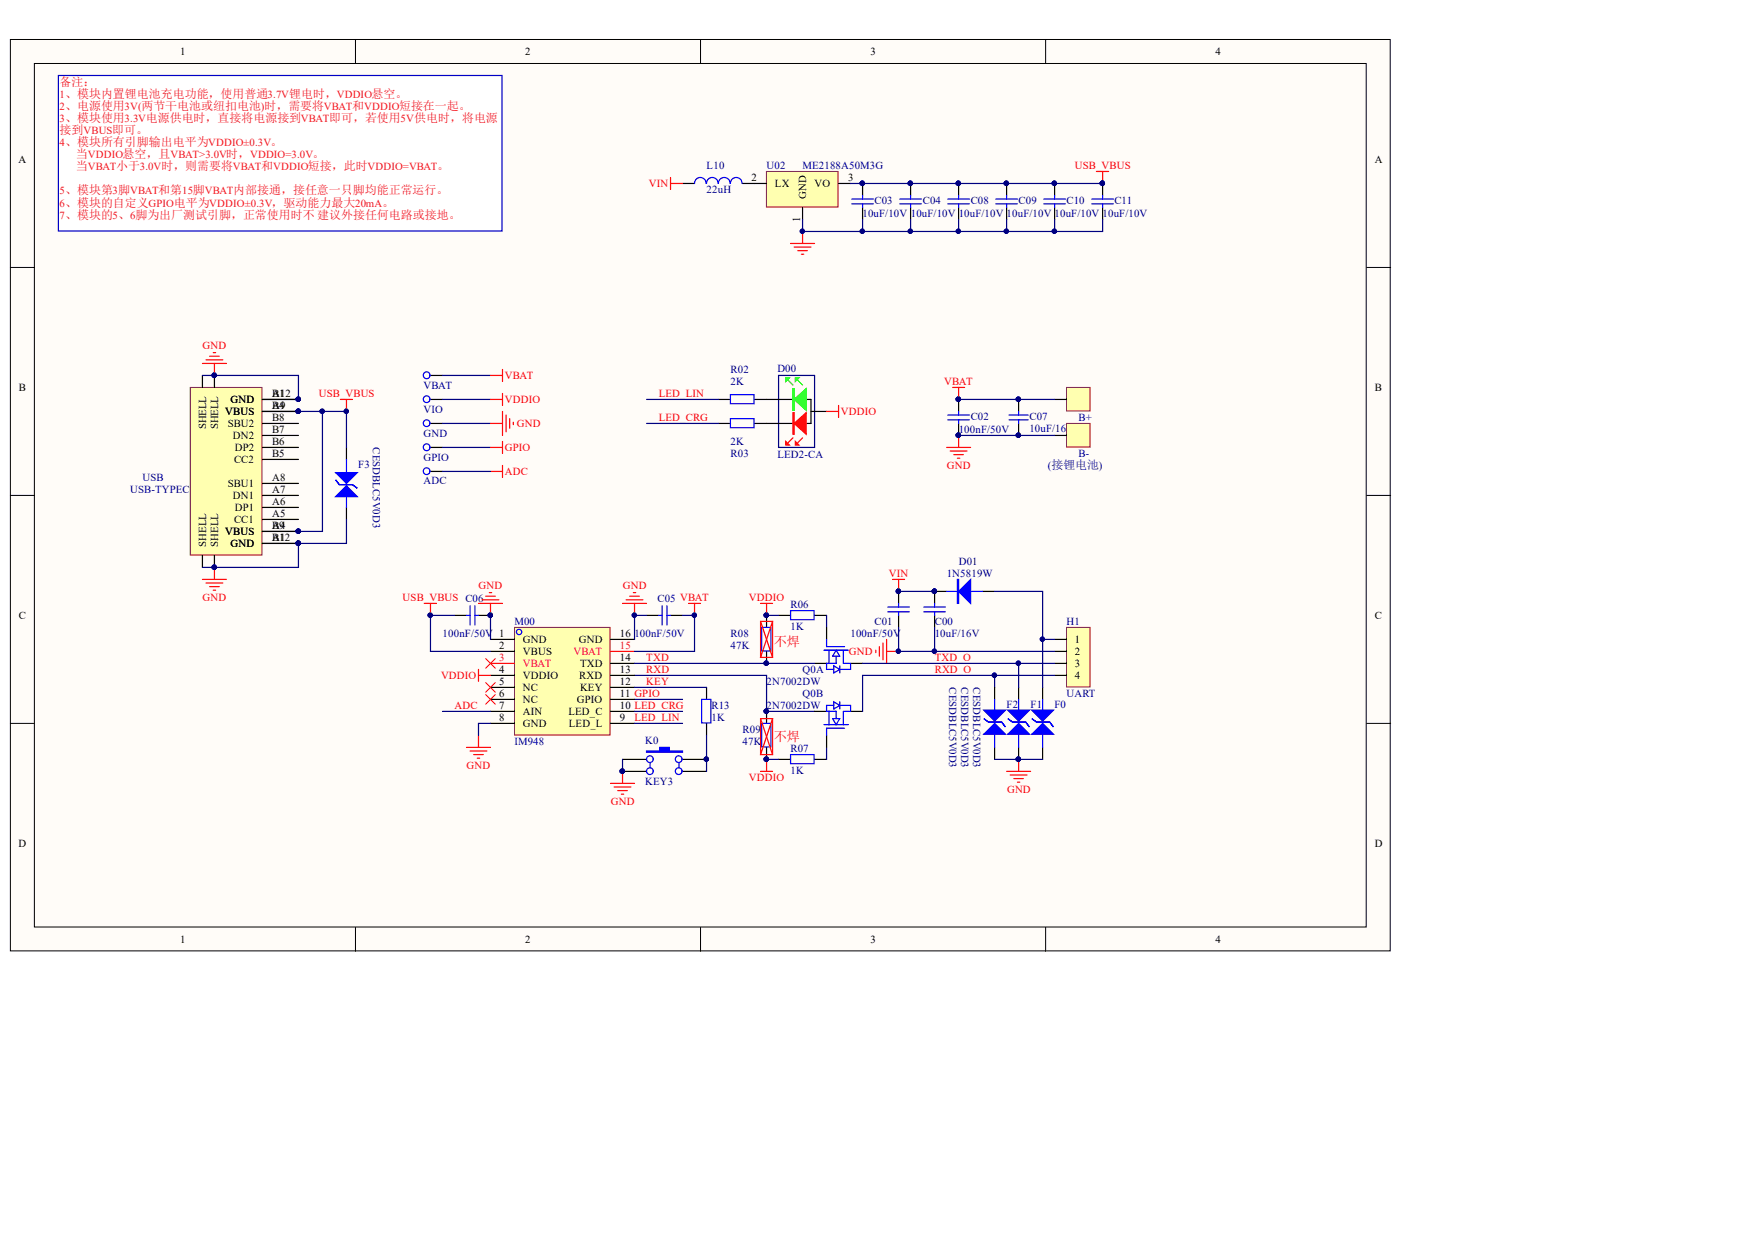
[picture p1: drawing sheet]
<svg xmlns="http://www.w3.org/2000/svg" width="371mm" height="262mm" viewBox="0 0 371 262" stroke-linecap="round" stroke-linejoin="round" font-family="sans-serif">
<g fill="#fffcf8" stroke="#000" stroke-width=".21">
<path d="M2.2 8.4h292v192.7h-292z"/>
<path d="M7.3 13.4h281.8v182.7h-281.8z"/>
</g>
<path d="M75.2 8.4v5M148.2 8.4v5M221.2 8.4v5M2.2 56.6h5.1M289.2 56.6h5.1M2.2 104.8h5.1M289.2 104.8h5.1M2.2 153h5.1M289.2 153h5.1M75.2 196.1v5.1M148.2 196.1v5.1M221.2 196.1v5.1" fill="none" stroke="#000" stroke-width=".21"/>
<g fill="none" stroke="#000" stroke-width=".25">
<path d="M91.1 79.4h2.5M91.1 84.5h2.5M91.1 89.6h2.5M91.1 94.6h2.5M91.1 99.7h2.5M152 84.5h2.6M152 89.6h2.6M159.7 84.5h2.5M159.7 89.6h2.5M202.8 84.5v2.5M202.8 89.6v2.5M215.5 84.5v2.5"/>
<path d="M215.5 89.6v2.5M96.2 130.2h2.5M101.2 130.2h2.6M136.8 130.2h2.5M141.9 130.2h2.5M162.2 130.2v2.5M162.2 137.8v2.5M164.7 130.2h2.6M172.4 130.2h2.5M190.1 125.1v2.5M190.1 130.2v2.5M197.7 125.1v2.5"/>
<path d="M197.7 130.2v2.5M149.5 145.4v2.5M149.5 153v2.5M162.2 150.5v2.5M162.2 158.1v2.5M164.7 160.6h2.6M172.4 160.6h2.5"/>
</g>
<g fill="none" stroke="#00f" stroke-width=".25">
<path d="M154.5 83.5h5.1v1.9h-5.1zM154.5 88.5h5.1v2h-5.1zM200.5 87.8h4.6M200.5 88.8h4.6M202.8 87v.8M202.8 88.8v.8M213.5 87.8h4.1M213.5 88.8h4.1M215.5 87v.8M215.5 88.8v.8M98.7 130.2h.8M99.5 128.1v4.1"/>
<path d="M100.5 130.2h.7M100.5 128.1v4.1M139.3 130.2h.8M140.1 128.1v4.1M141.1 128.1v4.1M141.1 130.2h.8M161.2 132.7h1.9v5h-1.9zM167.3 129.1h4.9v2h-4.9zM187.8 129.4h4.6M187.8 128.4h4.6M190.1 127.6v.8M190.1 129.4v.8"/>
<path d="M195.5 129.4h4.5M195.5 128.4h4.5M197.7 127.6v.8M197.7 129.4v.8M148.5 147.9h1.9v5h-1.9zM161.2 153h1.9v5h-1.9zM167.3 159.6h4.9v1.9h-4.9z"/>
<circle cx="90.3" cy="79.4" r=".72"/>
<circle cx="90.3" cy="94.6" r=".72"/>
<circle cx="90.3" cy="89.5" r=".71"/>
<circle cx="90.3" cy="84.4" r=".71"/>
<circle cx="90.3" cy="99.7" r=".71"/>
</g>
<g fill="#000080" stroke="#000080" stroke-width=".21">
<circle cx="215.5" cy="92" r=".46"/>
<circle cx="215.5" cy="84.4" r=".46"/>
<circle cx="103.7" cy="130.1" r=".46"/>
<circle cx="197.7" cy="125" r=".46"/>
<circle cx="190.1" cy="125" r=".46"/>
<circle cx="202.8" cy="92" r=".46"/>
<circle cx="202.8" cy="84.4" r=".46"/>
<circle cx="162.1" cy="150.4" r=".47"/>
<circle cx="162.1" cy="140.3" r=".46"/>
<circle cx="162.1" cy="130.1" r=".46"/>
<circle cx="162.1" cy="160.6" r=".46"/>
<circle cx="131.7" cy="163.1" r=".46"/>
</g>
<g fill="none" stroke="#f00" stroke-width=".25">
<path d="M103.8 79.4h2.5M106.3 78.1v2.6M103.8 94.6h2.5M103.8 89.6h2.5M103.8 99.7h2.5M106.3 87v5.1M106.3 93.4v2.5M106.3 98.4v2.6M107.1 87.8v3.5M107.8 88.5v2.1M108.6 89.3v.5M200.3 94.6h5.1"/>
<path d="M201 95.4h3.6M201.8 96.2h2M202.6 96.9h.5M202.8 92.1v2.5M101.2 127.6h5.1M102 126.9h3.6M102.8 126.1h2M103.5 125.3h.5M103.8 127.6v2.6M129.2 165.7h5.1M129.9 166.4h3.6M130.7 167.2h2"/>
<path d="M131.5 168h.5M131.7 163.1v2.6"/>
</g>
<path d="M93.6 79.4h10.2M93.6 84.5h10.2M93.6 89.6h10.2M93.6 94.6h10.2M93.6 99.7h10.2M162.2 130.2h2.5M174.9 130.2v2.5M134.3 142.8h27.9v7.7h10.2M134.3 147.9h10.1M174.9 158.1v2.5M162.2 160.6h2.5" fill="none" stroke="#000080" stroke-width=".25"/>
<path d="M225.7 81.9h5v5h-5z" fill="#ffffb0" stroke="#800000" stroke-width=".21"/>
<path d="M223.1 84.5h2.6" fill="none" stroke="#000" stroke-width=".25"/>
<path d="M225.7 89.6h5v5h-5z" fill="#ffffb0" stroke="#800000" stroke-width=".21"/>
<path d="M223.1 92.1h2.6" fill="none" stroke="#000" stroke-width=".25"/>
<path d="M201.6 81.9h2.5M202.8 81.9v2.6M160.9 131.4l2.6 7.6M163.5 131.4v7.6h-2.6l2.6-7.6h-2.6v7.6M160.9 152l2.6 7.6M163.5 152v7.6h-2.6l2.6-7.6h-2.6v7.6" fill="none" stroke="#f00" stroke-width=".25"/>
<circle cx="202.8" cy="84.4" r=".46" fill="#000080" stroke="#000080" stroke-width=".21"/>
<path d="M225.7 132.7h5v12.6h-5z" fill="#ffffb0" stroke="#800000" stroke-width=".21"/>
<g fill="none" stroke="#000" stroke-width=".25">
<path d="M162.2 84.5h9.4v5.1h-9.4M171.6 87h3.3M197.7 125.1h2.6M207.9 125.1h2.5M223.1 135.2h2.6M223.1 137.8h2.6M210.4 145.4v2.5M210.4 158.1v2.5M215.5 145.4v2.5M215.5 158.1v2.5M220.6 145.4v2.5M220.6 158.1v2.5"/>
<path d="M223.1 140.3h2.6M223.1 142.8h2.6M131.7 160.6h5.1M131.7 163.1h5.1M144.4 160.6h5.1M144.4 163.1h5.1"/>
</g>
<g fill="none" stroke="#f00" stroke-width=".25">
<path d="M103.8 84.5h2.5M106.3 83.2v2.5M167.8 92.6l-1 1M169.8 92.6l-1 1M131.7 127.6h5.1M132.5 126.9h3.5M133.2 126.1h2.1M134 125.3h.5M134.3 127.6v2.6M188.9 122.5h2.5M190.1 122.5v2.6M213 163.1h5.1"/>
<path d="M213.7 163.9h3.6M214.5 164.7h2M215.3 165.4h.5M215.5 160.6v2.5"/>
</g>
<g fill="#000080" stroke="#000080" stroke-width=".21">
<circle cx="190.1" cy="125" r=".46"/>
<circle cx="197.7" cy="125" r=".46"/>
<circle cx="215.5" cy="160.6" r=".46"/>
<circle cx="215.5" cy="140.3" r=".46"/>
<circle cx="210.4" cy="142.8" r=".46"/>
<circle cx="220.6" cy="135.2" r=".46"/>
<circle cx="149.4" cy="160.6" r=".46"/>
<circle cx="131.7" cy="163.1" r=".46"/>
<circle cx="134.2" cy="130.1" r=".46"/>
</g>
<g fill="none" stroke="#00f" stroke-width=".25">
<path d="M200.3 125.1h7.6M210.4 147.9v10.2M215.5 147.9v10.2M220.6 147.9v10.2M137.6 161.4v1M143.7 161.4v1"/>
<circle cx="137.5" cy="163.1" r=".71"/>
<circle cx="137.5" cy="160.6" r=".71"/>
<circle cx="143.6" cy="163.1" r=".71"/>
<circle cx="143.6" cy="160.6" r=".71"/>
</g>
<g fill="#00f" stroke="#00f" stroke-width=".25">
<path d="M202.8 125.1l2.6-2.6v5.1z"/>
<path d="M218.3 155.3l2.3-2.3 2.3 2.3z"/>
<path d="M218.3 150.2h4.6l-2.3 2.3z"/>
<path d="M213.2 155.3l2.3-2.3 2.3 2.3z"/>
<path d="M213.2 150.2h4.6l-2.3 2.3z"/>
<path d="M208.2 155.3l2.2-2.3 2.3 2.3z"/>
<path d="M208.2 150.2h4.5l-2.3 2.3z"/>
<path d="M202.6 122.5h.2v5.1h-.2z" fill-rule="evenodd"/>
<path d="M218.3 152l1 .7h2.8l.8 1.1-.8-1.1h-2.8z" fill-rule="evenodd"/>
<path d="M213.2 152l1.1 .7h2.7l.8 1.1-.8-1.1h-2.7z" fill-rule="evenodd"/>
<path d="M208.2 152l1 .7h2.8l.7 1.1-.7-1.1h-2.8z" fill-rule="evenodd"/>
<path d="M136.8 158.8h2.8v-.7h2v.7h2.8v.3h-7.6z" fill-rule="evenodd"/>
</g>
<path d="M164.7 79.4h7.7v15.2h-7.7zM220.6 135.2v10.2M210.4 142.8v2.6M215.5 140.3v5.1M210.4 160.6h10.2" fill="none" stroke="#000080" stroke-width=".25"/>
<path d="M166.8 80.4l1 1M168.8 80.4l1 1" fill="none" stroke="#0f0" stroke-width=".25"/>
<g fill="#0f0" stroke="#0f0" stroke-width=".25">
<path d="M168 84.5l2.6-2.3v4.6z"/>
<path d="M166.3 79.9h.7l-.7 .8z"/>
<path d="M168.3 79.9h.7l-.7 .8z"/>
<path d="M167.8 82.2h.2v4.6h-.2z" fill-rule="evenodd"/>
</g>
<g fill="#f00" stroke="#f00" stroke-width=".25">
<path d="M168 89.6l2.6-2.3v4.5z"/>
<path d="M166.3 93.4l.7 .7h-.7z"/>
<path d="M168.3 93.4l.7 .7h-.7z"/>
<path d="M167.8 87.3h.2v4.5h-.2z" fill-rule="evenodd"/>
</g>
<path d="M108.9 132.7h20.2v22.8h-20.2z" fill="#ffffb0" stroke="#800000" stroke-width=".21"/>
<g fill="none" stroke="#000" stroke-width=".25">
<path d="M103.8 135.2h5.1M103.8 137.8h5.1M129.2 135.2h5.1M103.8 142.8h5.1M103.8 145.4h5.1M103.8 147.9h5.1M103.8 150.5h5.1M103.8 153h5.1M129.2 142.8h5.1M129.2 145.4h5.1M129.2 147.9h5.1M129.2 150.5h5.1"/>
<path d="M129.2 153h5.1M129.2 140.3h5.1"/>
</g>
<path d="M129.2 137.8h5.1M103.8 140.3h5.1" fill="none" stroke="#ee0e22" stroke-width=".25"/>
<circle cx="109.8" cy="133.7" r=".56" fill="none" stroke="#00f" stroke-width=".25"/>
<path d="M89.8 127.6h2.6M91.1 127.6v2.6M145.7 127.6h2.5M147 127.6v2.6M185.3 137.5v.5M186.1 136.8v2M186.8 136v3.5M187.6 135.2v5.1M187.6 137.8h2.5" fill="none" stroke="#f00" stroke-width=".25"/>
<g fill="#000080" stroke="#000080" stroke-width=".21">
<circle cx="190.1" cy="137.7" r=".46"/>
<circle cx="197.7" cy="137.7" r=".46"/>
<circle cx="197.7" cy="125" r=".46"/>
<circle cx="190.1" cy="125" r=".46"/>
<circle cx="220.6" cy="135.2" r=".46"/>
<circle cx="149.4" cy="160.6" r=".46"/>
<circle cx="131.7" cy="163.1" r=".46"/>
<circle cx="146.9" cy="130.1" r=".46"/>
<circle cx="103.7" cy="130.1" r=".46"/>
<circle cx="91" cy="130.1" r=".46"/>
</g>
<path d="M96.2 130.2h-5.1v7.6h12.7M103.8 130.2v5M190.1 132.7v5.1h7.6v-5.1M190.1 125.1h7.6M197.7 137.8h25.4M210.4 125.1h10.2v10.1h2.5M134.3 145.4h15.2M134.3 150.5h10.1M134.3 153h10.1M149.5 155.5v7.6M131.7 160.6v2.5" fill="none" stroke="#000080" stroke-width=".25"/>
<path d="M12.4 16h93.8v32.9h-93.8z" fill="#fff" stroke="#0000bf" stroke-width=".25"/>
<path d="M136.8 89.6h15.2M136.8 84.5h15.2M202.8 84.5h20.3M202.8 92.1h20.3M136.8 130.2h-2.5v5M144.4 130.2h2.6v7.6h-12.7M93.6 150.5h10.2M103.8 153h-2.6v2.5" fill="none" stroke="#000080" stroke-width=".25"/>
<g fill="#000080" stroke="#000080" stroke-width=".21">
<circle cx="215.5" cy="84.4" r=".46"/>
<circle cx="202.8" cy="84.4" r=".46"/>
<circle cx="215.5" cy="92" r=".46"/>
<circle cx="202.8" cy="92" r=".46"/>
<circle cx="134.2" cy="130.1" r=".46"/>
<circle cx="146.9" cy="130.1" r=".46"/>
</g>
<path d="M102.8 139.3l2 2M104.8 139.3l-2 2" fill="none" stroke="#f00" stroke-width=".21"/>
<path d="M174.9 87h2.5M177.4 85.7v2.6M98.7 158.1h5.1M99.5 158.8h3.5M100.2 159.6h2.1M101.2 141.6v2.5M101.2 155.5v2.6M101.2 142.8h2.6M101 160.4h.5" fill="none" stroke="#f00" stroke-width=".25"/>
<path d="M40.3 81.9h15.1v35.5h-15.1z" fill="#ffffb0" stroke="#800000" stroke-width=".21"/>
<g fill="none" stroke="#000" stroke-width=".25">
<path d="M144.4 38.8h2.6M157.1 38.8h2.6M42.8 79.4v2.5M45.4 79.4v2.5M55.5 97.2h7.6M55.5 84.5h7.6M55.5 87h7.6M55.5 89.6h7.6M55.5 92.1h7.6M55.5 94.6h7.6M73.3 94.6v2.6M42.8 117.5v2.5"/>
<path d="M45.4 117.5v2.5M55.5 107.3h7.6M55.5 104.8h7.6M55.5 102.2h7.6M55.5 109.9h7.6M55.5 112.4h7.6M55.5 114.9h7.6M73.3 107.3v2.6M174.9 132.7v2.5M172.4 140.3h2.5M172.4 150.5h2.5M174.9 155.5v2.6"/>
<path d="M180 140.3h2.5M180 150.5h2.5"/>
</g>
<g fill="#000080" stroke="#000080" stroke-width=".21">
<circle cx="45.3" cy="79.4" r=".46"/>
<circle cx="45.3" cy="120" r=".46"/>
<circle cx="63.1" cy="84.4" r=".46"/>
<circle cx="63.1" cy="87" r=".46"/>
<circle cx="63.1" cy="112.3" r=".46"/>
<circle cx="63.1" cy="114.9" r=".46"/>
<circle cx="68.2" cy="87" r=".47"/>
<circle cx="73.2" cy="87" r=".46"/>
<circle cx="162.1" cy="140.3" r=".46"/>
<circle cx="215.5" cy="140.3" r=".46"/>
<circle cx="210.4" cy="142.8" r=".46"/>
</g>
<path d="M72 84.5h2.6M73.3 84.5v2.5M42.8 122.5h5.1M43.6 123.3h3.5M44.4 124.1h2M45.1 124.8h.5M45.4 120v2.5" fill="none" stroke="#f00" stroke-width=".25"/>
<path d="M63.1 87h5.1v25.4h-5.1M68.2 87h5.1v7.6M73.3 109.9v5h-10.2v5.1h-20.3M134.3 140.3h38.1M182.5 140.3h40.6M223.1 142.8h-40.6v7.7" fill="none" stroke="#000080" stroke-width=".25"/>
<g fill="none" stroke="#00f" stroke-width=".25">
<path d="M149.4 38.8a1.22 1.22 0 0 0-1.2-1.3 1.22 1.22 0 0 0-1.2 1.3M151.9 38.8a1.22 1.22 0 0 0-1.2-1.3 1.22 1.22 0 0 0-1.2 1.3M154.5 38.8a1.23 1.23 0 0 0-1.3-1.3 1.23 1.23 0 0 0-1.2 1.3M157 38.8a1.23 1.23 0 0 0-1.2-1.3 1.23 1.23 0 0 0-1.3 1.3M73.3 97.2v10.1M174.4 137.5h5.1M174.9 135.2v1.6h3.8M175.4 137.5v2.8M176.9 138.8v1.5h-2v1.3h1.5M176.9 137.5l.8 1.3h-1.5zM178.4 137.5v2.8h1.6v1.3h-2.3M174.4 153.3h5.1"/>
<path d="M175.4 150.5v2.8M176.2 152h1.5l-.8 1.3zM176.4 140.8l1.3 .8-1.3 .7zM176.4 149.2h-1.5v1.3h2v1.5M176.4 148.4l1.3 .8-1.3 .8zM177.7 149.2h2.3v1.3h-1.6v2.8M177.7 140.8v1.5M177.7 148.4v1.6M178.7 154h-3.8v1.5"/>
</g>
<g fill="#00f" stroke="#00f" stroke-width=".25">
<path d="M71 100h4.6l-2.3 2.2z"/>
<path d="M71 105l2.3-2.2 2.3 2.2z"/>
<path d="M71 101.5l.8 1h2.8l1 .8-1-.8h-2.8z" fill-rule="evenodd"/>
</g>
<path d="M162.2 36.3h15.1v7.5h-15.1z" fill="#ffffb0" stroke="#800000" stroke-width=".21"/>
<g fill="none" stroke="#000" stroke-width=".25">
<path d="M159.7 38.8h2.5M177.4 38.8h2.6M182.5 38.8v2.5M192.7 38.8v2.5M202.8 38.8v2.5M213 38.8v2.5M223.1 38.8v2.5M233.3 38.8v2.5M169.8 43.9v2.5M182.5 43.9v2.5M192.7 43.9v2.5M202.8 43.9v2.5"/>
<path d="M213 43.9v2.5M223.1 43.9v2.5M233.3 43.9v2.5"/>
</g>
<g fill="none" stroke="#f00" stroke-width=".25">
<path d="M141.9 37.5v2.6M141.9 38.8h2.5M232 36.3h2.6M233.3 36.3v2.5M167.3 51.5h5.1M168 52.3h3.6M168.8 53h2M169.6 53.8h.5M169.8 49v2.5M42.8 76.9h5.1M43.6 76.1h3.5M44.4 75.3h2"/>
<path d="M45.1 74.6h.5M45.4 76.9v2.5M160.9 127.6h2.6M162.2 127.6v2.6M160.9 163.1h2.6M162.2 160.6v2.5"/>
</g>
<g fill="#000080" stroke="#000080" stroke-width=".21">
<circle cx="169.8" cy="48.9" r=".46"/>
<circle cx="182.4" cy="38.8" r=".47"/>
<circle cx="192.6" cy="38.8" r=".47"/>
<circle cx="202.8" cy="38.8" r=".47"/>
<circle cx="212.9" cy="38.8" r=".47"/>
<circle cx="223.1" cy="38.8" r=".47"/>
<circle cx="233.2" cy="38.8" r=".47"/>
<circle cx="202.8" cy="48.9" r=".46"/>
<circle cx="192.6" cy="48.9" r=".46"/>
<circle cx="182.5" cy="48.9" r=".46"/>
<circle cx="162.1" cy="160.6" r=".46"/>
<circle cx="162.1" cy="130.1" r=".46"/>
<circle cx="45.3" cy="79.4" r=".46"/>
<circle cx="63.1" cy="84.4" r=".46"/>
<circle cx="212.9" cy="48.9" r=".46"/>
<circle cx="223.1" cy="48.9" r=".46"/>
</g>
<g fill="none" stroke="#00f" stroke-width=".25">
<path d="M180.2 42.1h4.6M180.2 43.1h4.6M182.5 41.3v.8M182.5 43.1v.8M190.4 42.1h4.6M190.4 43.1h4.6M192.7 41.3v.8M192.7 43.1v.8M200.5 42.1h4.6M200.5 43.1h4.6M202.8 41.3v.8M202.8 43.1v.8"/>
<path d="M210.7 42.1h4.6M210.7 43.1h4.6M213 41.3v.8M213 43.1v.8M220.9 42.1h4.5M220.9 43.1h4.5M223.1 41.3v.8M223.1 43.1v.8M231 42.1h4.6M231 43.1h4.6M233.3 41.3v.8M233.3 43.1v.8"/>
</g>
<path d="M180 38.8h53.3M169.8 46.4v2.6h12.7M182.5 46.4v2.6h30.5v-2.6M192.7 46.4v2.6M202.8 46.4v2.6M223.1 46.4v2.6M233.3 46.4v2.6h-20.3M42.8 79.4h20.3v5.1" fill="none" stroke="#000080" stroke-width=".25"/>
<path d="M102.8 144.4l2 2M102.8 146.9l2 2M104.8 144.4l-2 2M104.8 146.9l-2 2" fill="none" stroke="#f00" stroke-width=".21"/>
<g font-size="2.8" fill="#f00">
<text x="163.7" y="136.7">不焊</text>
<text x="163.7" y="156.8">不焊</text>
</g>
<g font-size="2.5" fill="#ee0e22">
<text x="12.6" y="18.3">备注：</text>
<text x="12.6" y="28.4">接到VBUS即可。</text>
<text x="16.1" y="33.5">当VDDIO悬空，且VBAT&gt;3.0V时，VDDIO=3.0V。</text>
<text x="16.1" y="36">当VBAT小于3.0V时，则需要将VBAT和VDDIO短接，此时VDDIO=VBAT。</text>
</g>
<g font-size="2.3">
<text x="38.1" y="11.7">1</text>
<text x="111.1" y="11.7">2</text>
<text x="184.2" y="11.7">3</text>
<text x="257.2" y="11.7">4</text>
<text x="3.9" y="34.5">A</text>
<text x="290.9" y="34.5">A</text>
<text x="159" y="38.3">2</text>
<text x="164" y="39.5">LX</text>
<text x="172.3" y="39.5">VO</text>
<text x="179.4" y="38.3">3</text>
<text x="169.3" y="47.1" transform="rotate(-90 169.3 47.1)">1</text>
<text x="170.6" y="42.1" transform="rotate(-90 170.6 42.1)">GND</text>
<text x="4" y="82.7">B</text>
<text x="57.6" y="84">A12</text>
<text x="57.6" y="84">B1</text>
<text x="290.9" y="82.7">B</text>
<text x="47.7" y="87.8">VBUS</text>
<text x="48.8" y="85.2">GND</text>
<text x="57.6" y="86.5">A9</text>
<text x="57.6" y="89">B8</text>
<text x="57.6" y="86.5">B4</text>
<text x="43.6" y="90.8" transform="rotate(-90 43.6 90.8)">SHELL</text>
<text x="46.1" y="90.8" transform="rotate(-90 46.1 90.8)">SHELL</text>
<text x="48.2" y="90.3">SBU2</text>
<text x="49.3" y="92.8">DN2</text>
<text x="49.7" y="95.4">DP2</text>
<text x="57.6" y="91.6">B7</text>
<text x="57.6" y="94.1">B6</text>
<text x="49.5" y="97.9">CC2</text>
<text x="57.6" y="101.7">A8</text>
<text x="57.6" y="96.6">B5</text>
<text x="48.2" y="103">SBU1</text>
<text x="49.3" y="105.6">DN1</text>
<text x="57.6" y="106.9">A6</text>
<text x="57.6" y="104.3">A7</text>
<text x="47.7" y="113.2">VBUS</text>
<text x="49.5" y="110.7">CC1</text>
<text x="49.7" y="108.1">DP1</text>
<text x="57.6" y="109.4">A5</text>
<text x="57.6" y="111.9">A4</text>
<text x="57.6" y="111.9">B9</text>
<text x="43.6" y="115.7" transform="rotate(-90 43.6 115.7)">SHELL</text>
<text x="46.1" y="115.7" transform="rotate(-90 46.1 115.7)">SHELL</text>
<text x="48.8" y="115.7">GND</text>
<text x="57.6" y="114.5">A</text>
<text x="57.6" y="114.5">B12</text>
<text x="4" y="130.9">C</text>
<text x="290.9" y="130.9">C</text>
<text x="105.7" y="134.7">1</text>
<text x="105.7" y="137.3">2</text>
<text x="110.6" y="136">GND</text>
<text x="122.5" y="136">GND</text>
<text x="131.2" y="134.7">16</text>
<text x="227.4" y="136">1</text>
<text x="105.7" y="142.3">4</text>
<text x="110.6" y="138.5">VBUS</text>
<text x="110.6" y="143.6">VDDIO</text>
<text x="122.6" y="143.6">RXD</text>
<text x="122.7" y="141.1">TXD</text>
<text x="131.2" y="142.3">13</text>
<text x="131.2" y="139.8">14</text>
<text x="227.4" y="138.5">2</text>
<text x="227.4" y="141.1">3</text>
<text x="227.4" y="143.6">4</text>
<text x="105.7" y="144.9">5</text>
<text x="105.7" y="147.4">6</text>
<text x="105.7" y="149.9">7</text>
<text x="110.6" y="146.1">NC</text>
<text x="110.6" y="148.7">NC</text>
<text x="122" y="148.7">GPIO</text>
<text x="122.7" y="146.1">KEY</text>
<text x="131.2" y="149.9">10 LED_CRG</text>
<text x="131.2" y="147.4">11 GPIO</text>
<text x="131.2" y="144.9">12</text>
<text x="105.7" y="152.5">8</text>
<text x="110.6" y="151.2">AIN</text>
<text x="110.6" y="153.7">GND</text>
<text x="120.3" y="151.2">LED_C</text>
<text x="120.4" y="153.7">LED_L</text>
<text x="131.2" y="152.5">9</text>
<text x="3.9" y="179.2">D</text>
<text x="290.9" y="179.2">D</text>
<text x="38.1" y="199.4">1</text>
<text x="111.1" y="199.4">2</text>
<text x="184.2" y="199.4">3</text>
<text x="257.2" y="199.4">4</text>
</g>
<g font-size="2.3" fill="#ee0e22">
<text x="12.6" y="20.8">1、模块内置锂电池充电功能，使用普通3.7V锂电时，VDDIO悬空。</text>
<text x="12.6" y="23.3">2、电源使用3V(两节干电池或纽扣电池)时，需要将VBAT和VDDIO短接在一起。</text>
<text x="12.6" y="25.9">3、模块使用3.3V电源供电时，直接将电源接到VBAT即可，若使用5V供电时，将电源</text>
<text x="12.6" y="30.9">4、模块所有引脚输出电平为VDDIO±0.3V。</text>
<text x="12.6" y="41.1">5、模块第3脚VBAT和第15脚VBAT内部接通，接任意一只脚均能正常运行。</text>
<text x="12.6" y="43.7">6、模块的自定义GPIO电平为VDDIO±0.3V，驱动能力最大20mA。</text>
<text x="12.6" y="46.2">7、模块的5、6脚为出厂测试引脚，正常使用时不 建议外接任何电路或接地。</text>
<text x="131.2" y="137.3">15</text>
<text x="105.7" y="139.8">3</text>
<text x="110.6" y="141.1">VBAT</text>
<text x="121.4" y="138.5">VBAT</text>
</g>
<g font-size="2.3" fill="#000080">
<text x="149.5" y="35.7">L10</text>
<text x="162.2" y="35.7">U02</text>
<text x="169.8" y="35.7">ME2188A50M3G</text>
<text x="149.5" y="40.8">22uH</text>
<text x="182.5" y="46">10uF/10V</text>
<text x="185" y="43.1">C03</text>
<text x="192.7" y="46">10uF/10V</text>
<text x="195.2" y="43.1">C04</text>
<text x="202.8" y="46">10uF/10V</text>
<text x="205.4" y="43.1">C08</text>
<text x="213" y="46">10uF/10V 10uF/10V 10uF/10V</text>
<text x="215.5" y="43.1">C09</text>
<text x="225.7" y="43.1">C10</text>
<text x="235.8" y="43.1">C11</text>
<text x="89.6" y="82.2">VBAT</text>
<text x="154.6" y="78.9">R02</text>
<text x="154.6" y="81.4">2K</text>
<text x="164.5" y="78.6">D00</text>
<text x="89.6" y="87.3">VIO</text>
<text x="205.4" y="88.8">C02</text>
<text x="217.8" y="88.8">C07</text>
<text x="228.2" y="89">B+</text>
<text x="78.9" y="94.6" transform="rotate(90 78.9 94.6)">CESDBLC5V0D3</text>
<text x="89.6" y="92.3">GND</text>
<text x="154.6" y="94.1">2K</text>
<text x="202.8" y="91.6">100nF/50V</text>
<text x="217.8" y="91.3">10uF/16V</text>
<text x="30.2" y="101.7">USB</text>
<text x="75.8" y="98.9">F3</text>
<text x="89.6" y="97.4">GPIO</text>
<text x="154.6" y="96.6">R03</text>
<text x="164.5" y="96.9">LED2-CA</text>
<text x="221.7" y="99.2">(接锂电池)</text>
<text x="228.2" y="96.6">B-</text>
<text x="27.6" y="104.3">USB-TYPEC</text>
<text x="89.6" y="102.5">ADC</text>
<text x="202.8" y="119.5">D01</text>
<text x="200.3" y="122.1">1N5819W</text>
<text x="139.1" y="127.4">C05 VBAT</text>
<text x="167.3" y="128.7">R06</text>
<text x="93.6" y="134.7">100nF/50V</text>
<text x="108.9" y="132.2">M00</text>
<text x="134.2" y="134.7">100nF/50V</text>
<text x="154.6" y="134.7">R08</text>
<text x="154.6" y="137.3">47K</text>
<text x="167.3" y="133.2">1K</text>
<text x="179.9" y="134.7">100nF/50V</text>
<text x="185" y="132.2">C01</text>
<text x="197.8" y="132.2">C00</text>
<text x="197.8" y="134.7">10uF/16V</text>
<text x="225.7" y="132.2">H1</text>
<text x="169.8" y="142.3">Q0A</text>
<text x="150.5" y="149.9">R13</text>
<text x="162.2" y="144.9">2N7002DW</text>
<text x="162.2" y="149.9">2N7002DW</text>
<text x="169.8" y="147.4">Q0B</text>
<text x="200.8" y="145.4" transform="rotate(90 200.8 145.4)">CESDBLC5V0D3</text>
<text x="203.4" y="145.4" transform="rotate(90 203.4 145.4)">CESDBLC5V0D3</text>
<text x="205.9" y="145.4" transform="rotate(90 205.9 145.4)">CESDBLC5V0D3</text>
<text x="213" y="149.7">F2</text>
<text x="218.1" y="149.7">F1</text>
<text x="223.1" y="149.7">F0</text>
<text x="225.7" y="147.4">UART</text>
<text x="150.5" y="152.5">1K</text>
<text x="157.1" y="155">R09</text>
<text x="108.9" y="157.5">IM948</text>
<text x="136.5" y="157.3">K0</text>
<text x="157.1" y="157.5">47K</text>
<text x="167.3" y="159.1">R07</text>
<text x="136.5" y="166">KEY3</text>
<text x="167.3" y="163.7">1K</text>
</g>
<g font-size="2.3" fill="#f00">
<text x="227.4" y="35.7">USB_VBUS</text>
<text x="137.3" y="39.5">VIN</text>
<text x="42.9" y="73.8">GND</text>
<text x="67.4" y="84">USB_VBUS</text>
<text x="106.8" y="80.2">VBAT</text>
<text x="139.4" y="84">LED_LIN</text>
<text x="199.8" y="81.4">VBAT</text>
<text x="106.8" y="85.2">VDDIO</text>
<text x="139.4" y="89">LED_CRG</text>
<text x="177.9" y="87.8">VDDIO</text>
<text x="106.8" y="95.4">GPIO</text>
<text x="109.4" y="90.3">GND</text>
<text x="106.8" y="100.4">ADC</text>
<text x="200.3" y="99.2">GND</text>
<text x="101.3" y="124.6">GND</text>
<text x="131.8" y="124.6">GND</text>
<text x="188.1" y="122.1">VIN</text>
<text x="42.9" y="127.1">GND</text>
<text x="85.2" y="127.1">USB_VBUS C06</text>
<text x="158.5" y="127.1">VDDIO</text>
<text x="93.3" y="143.6">VDDIO</text>
<text x="136.8" y="142.3">RXD</text>
<text x="136.8" y="139.8">TXD</text>
<text x="179.6" y="138.5">GND</text>
<text x="197.8" y="139.8">TXD_O</text>
<text x="197.8" y="142.3">RXD_O</text>
<text x="96.2" y="149.9">ADC</text>
<text x="136.8" y="144.9">KEY</text>
<text x="134.2" y="152.5">LED_LIN</text>
<text x="98.7" y="162.6">GND</text>
<text x="158.5" y="165.2">VDDIO</text>
<text x="213.1" y="167.8">GND</text>
<text x="129.2" y="170.3">GND</text>
</g>
</svg>
